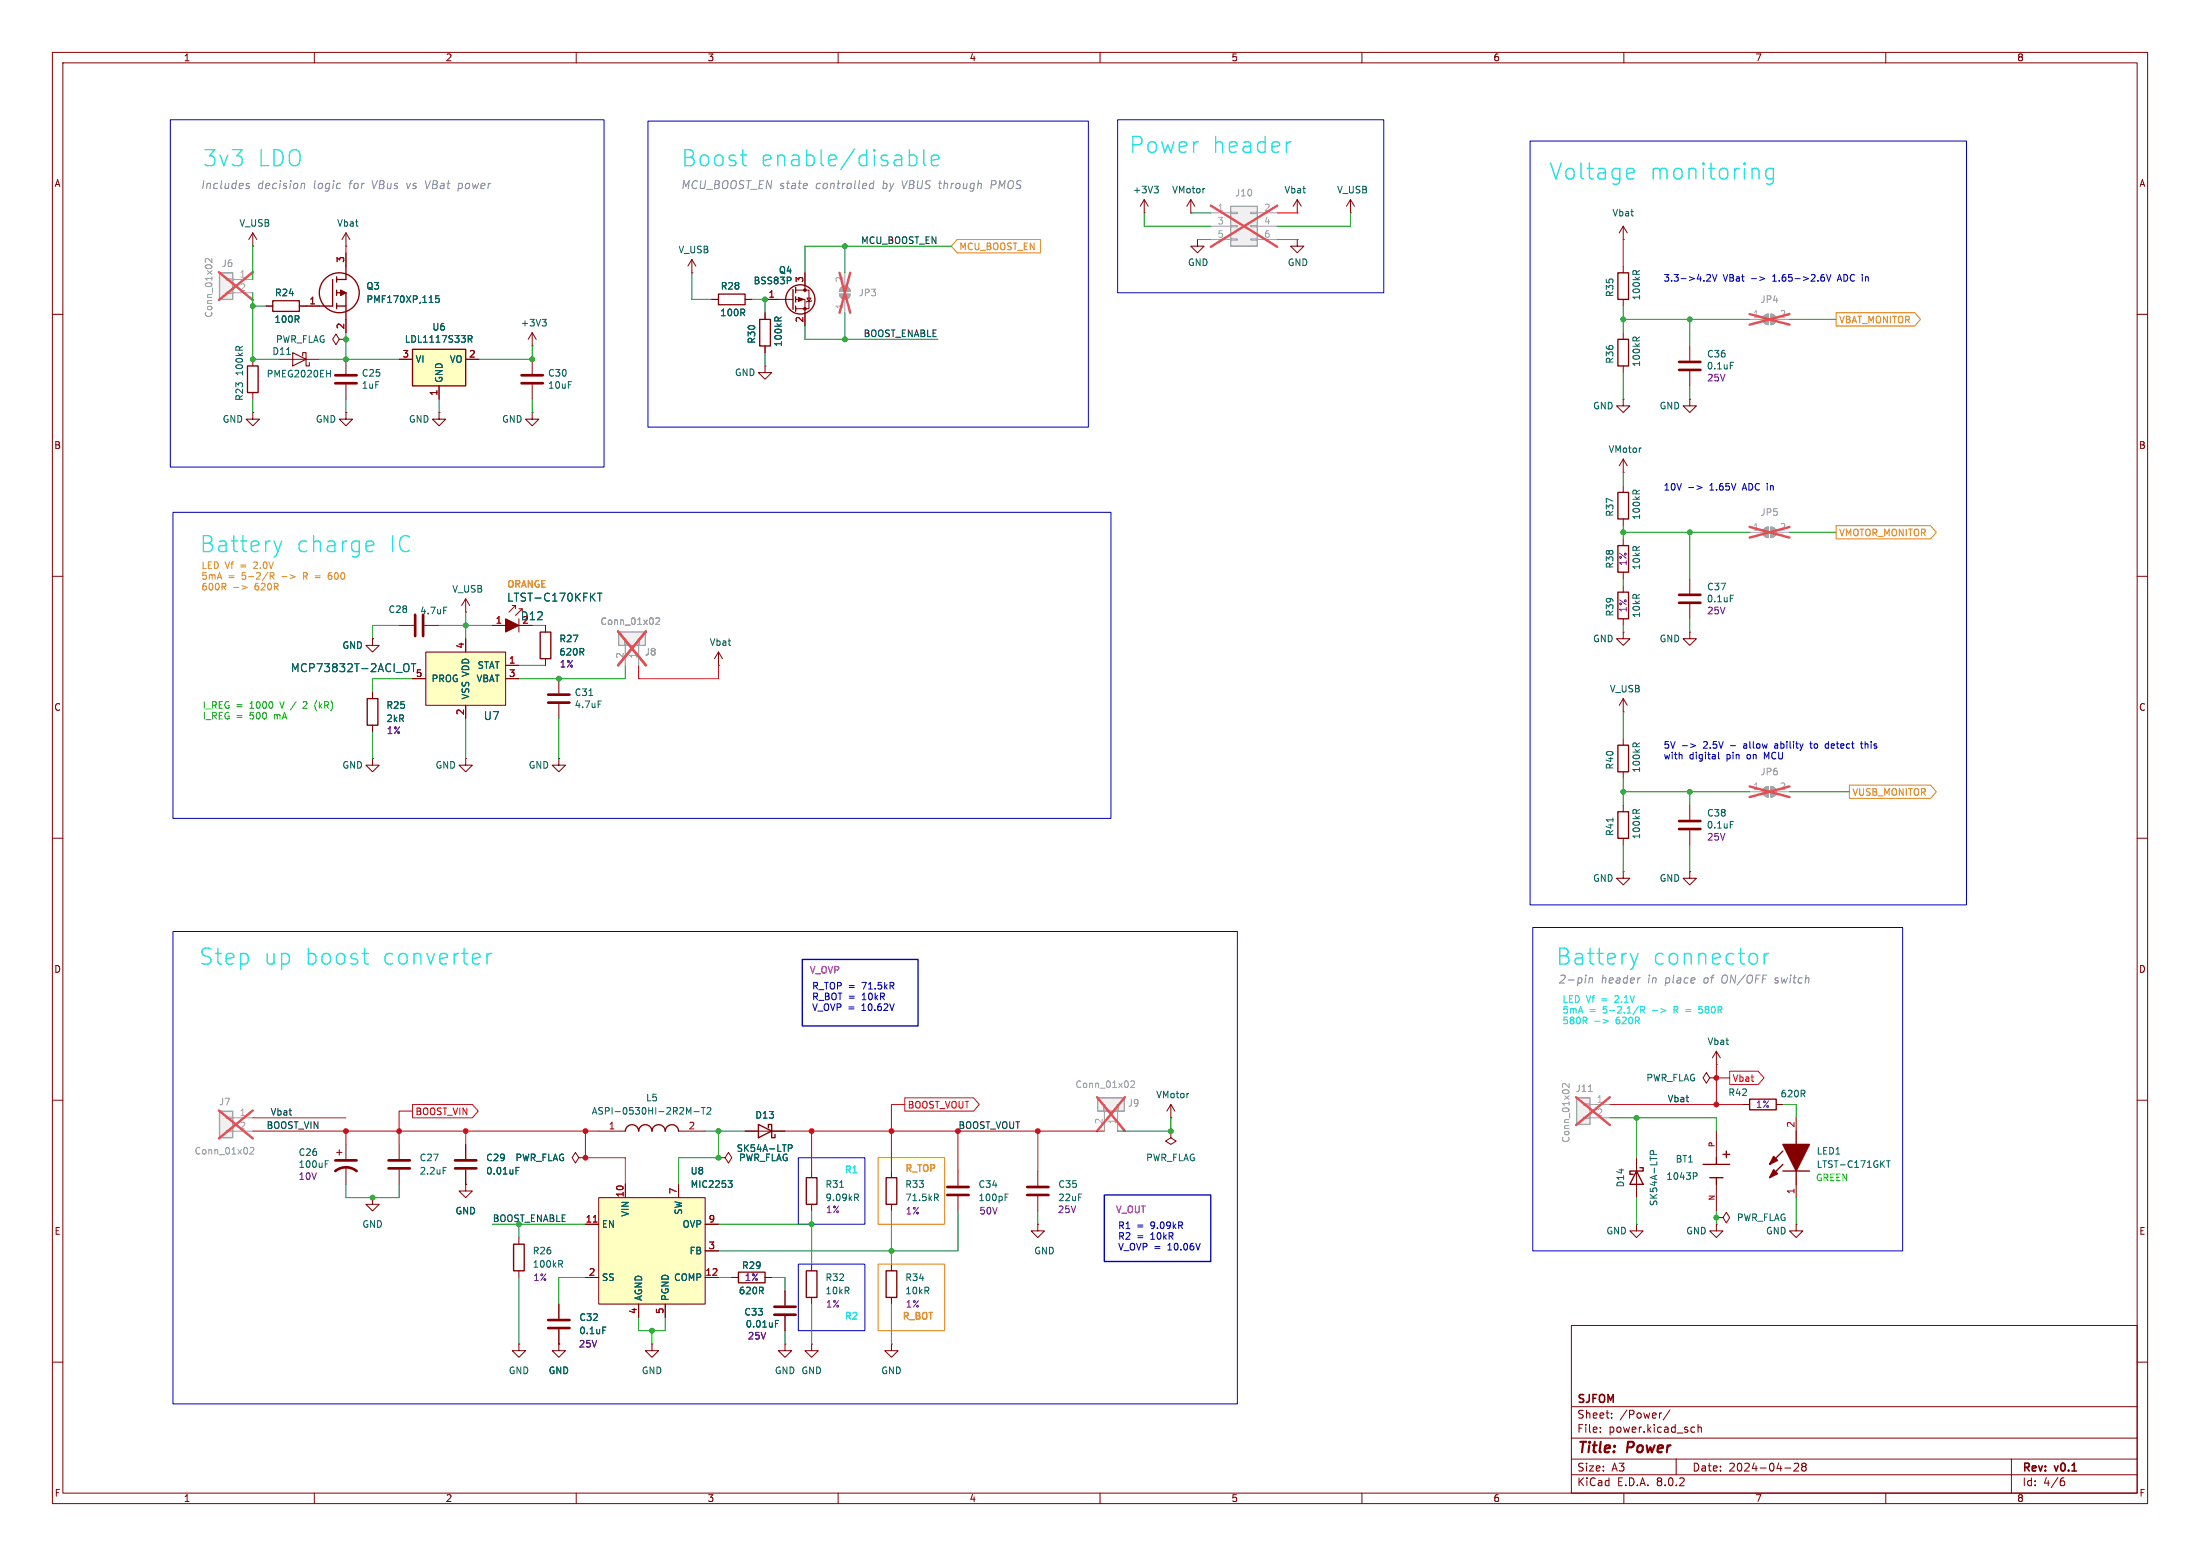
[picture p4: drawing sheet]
<svg xmlns="http://www.w3.org/2000/svg" width="420mm" height="297mm" viewBox="0 0 420 297" stroke-linecap="round" stroke-linejoin="round" font-family="sans-serif">
<g fill="none" stroke="#840000" stroke-width=".19">
<path d="M10 10h400v277h-400zM12 12h396v273h-396zM60 10v2M110 10v2M160 10v2M210 10v2M260 10v2M310 10v2M360 10v2M10 60h2M408 60h2M10 110h2"/>
<path d="M309.9 111.8v1.2M309.9 118.1v1.3M408 110h2M71.1 132.1v1.3M71.1 138.4v1.3M10 160h2M408 160h2M10 210h2M114.3 215.9h5.1M129.5 215.9h5.1M408 210h2M10 260h2"/>
<path d="M300 253h108v32h-108zM408 260h2M300 278.5h108M300 274.5h108M300 268.5h108M305.5 273.2v.2M305.5 272.5v.1M307.7 270.5v.2M307.7 269.8v.1M317.2 269.7l-.3 .1M318.8 269.1l-1.3 1.9M320 278.5v3"/>
<path d="M323.1 272.4l.4 .1M323.5 273.3l-.4 .1M324.2 272.5l.2-.1 .3 .1 .1 .9M324.2 271.9v1.5M342.5 279.4l.6-.1 .2 .1 .1 .3-1 1.1h1M344.2 279.9l-.3-.3 .3-.3h.3l.3 .3-.3 .3M344.2 279.9l-.3 .3v.3l.3 .3h.3l.3-.3-.1-.4-.2-.2M344.2 279.9h.3M384 278.5v6.5M60 285v2M110 285v2M160 285v2"/>
<path d="M210 285v2M260 285v2M300 281.5h108M310 285v2M340.7 280.2h1.2M360 285v2M393.6 282.7h.3l.3 .2-.1 .5-.5 .2M394 282.1l-.4 .1"/>
</g>
<path d="M308.9 113h2v5.1h-2zM70.1 133.4h2v5h-2zM119.4 215.9a1.27 1.27 0 0 1 1.2-1.2 1.27 1.27 0 0 1 1.3 1.2 1.27 1.27 0 0 1 1.3-1.2 1.27 1.27 0 0 1 1.3 1.2 1.27 1.27 0 0 1 1.2-1.2 1.27 1.27 0 0 1 1.3 1.2 1.27 1.27 0 0 1 1.3-1.2 1.27 1.27 0 0 1 1.2 1.2" fill="none" stroke="#840000" stroke-width=".25"/>
<path d="M131.5 212.3l.4-.9v1.3M132.5 212.2h1M133.9 211.4h.7M134.3 211.4v1.3M135 211.5l.5-.1 .2 .4-.8 .9h.8" fill="none" stroke="#006464" stroke-width=".19"/>
<path d="M41.9 212.1h2.5v5.1h-2.5z" fill="#f0f0f0"/>
<path d="M334 101.6h2.5M336.8 100.9l.8-.3v2a1.02 1.02 0 0 1-1-.6 1.02 1.02 0 0 1 .2-1.1zM338.1 100.6a1.02 1.02 0 0 1 1 1 1.02 1.02 0 0 1-1 1zM339.1 101.6h2.5M43.2 215.8h1.2v.2h-1.2zM43.2 213.2h1.2v.3h-1.2zM44.4 213.4h3.9M44.4 215.9h3.9" fill="none" stroke="#a1a1a1" stroke-width=".19"/>
<path d="M41.9 212.1h2.5v5.1h-2.5z" fill="none" stroke="#a1a1a1" stroke-width=".25"/>
<path d="M47.7 219.1l.5-.1 .3 .4-.8 .9h.8" fill="none" stroke="#989898" stroke-width=".19"/>
<path d="M334 100.6l7.6 2M341.6 100.6l-7.6 2M41.8 212l6.5 5.3M48.3 212l-6.5 5.3" fill="none" stroke="#e65255" stroke-width=".46"/>
<path d="M144.8 214.6l2.5 1.3-2.5 1.3zM146.7 215.3v-.7h.6v2.6h.7v-.7M153.9 224.8h2.1v5.1h-2.1zM169.2 224.8h2v5.1h-2zM141 242.8h5v2.1h-5zM153.9 242.6h2.1v5h-2.1zM169.2 242.6h2v5h-2z" fill="none" stroke="#840000" stroke-width=".25"/>
<g fill="none" stroke="#840000" stroke-width=".19">
<path d="M142.2 215.9h7.7M137.2 221h1.2l.7-1 .6 1-.6 1-.7-1M137.2 221h.1M154.9 223.5v1.3M154.9 229.9v1.2M170.2 223.5v1.3M170.2 229.9v1.2M124.5 256.5v1.3h1.2l-1.2 1.3-1.3-1.3h1.3M124.5 256.5h.1M139.7 243.8h1.3M146 243.8h1.3M149.9 256.5v1.3h1.2l-1.2 1.3-1.3-1.3h1.3"/>
<path d="M149.9 256.5h.1M149.9 246.4v2.8M149.9 251.2v2.8M154.9 241.3v1.3M154.9 247.6v1.3M170.2 241.3v1.3M170.2 247.6v1.3"/>
</g>
<path d="M150.5 219.2l.6-.1 .1-.2v-.3l-.7-.1v1.3M160.3 226.6h.7M163.5 228.6l.4 .6M163.6 227.9l.3 .3-.1 .3-.2 .1M178.7 228.6l.4 .6M178.9 227.9l.2 .3v.3l-.2 .1M148 252.6h.5M148 252h.6" fill="none" stroke="#006464" stroke-width=".19"/>
<g fill="#a1a1a1" stroke="#a1a1a1" stroke-width=".19">
<path d="M336.8 100.9l.8-.3v2a1.02 1.02 0 0 1-1-.6 1.02 1.02 0 0 1 .2-1.1z"/>
<path d="M338.1 100.6a1.02 1.02 0 0 1 1 1 1.02 1.02 0 0 1-1 1z"/>
</g>
<path d="M147.8 251h4.1M147.8 249.4h4.1" fill="none" stroke="#840000" stroke-width=".51"/>
<path d="M114.3 228.6h20.3v20.3h-20.3z" fill="#ffffc2"/>
<g fill="none" stroke="#840000" stroke-width=".19">
<path d="M64.3 220h1M64.8 219.5v1M66 218.4v2.8M76.2 218.4v2.8M88.9 218.4v2.8M66 222.8v3.3M71.1 228.6v1.3h1.3l-1.3 1.2-1.3-1.2h1.3M71.1 228.6h.1M76.2 223.3v2.8M88.9 226.1v1.2h1.3l-1.3 1.3-1.3-1.3h1.3M88.9 226.1h.1M88.9 223.3v2.8"/>
<path d="M99.1 236.2v1.3M110.5 221l-.6-1-.7 1 .7 1 .6-1h1.3M111.8 221h.1M111.8 233.7h2.5M114.3 228.6h20.3v20.3h-20.3zM119.4 226.1v2.5M129.5 226.1v2.5M134.6 233.7h2.6M134.6 238.8h2.6M99.1 256.5v1.3h1.2l-1.2 1.3-1.3-1.3h1.3M99.1 256.5h.1M99.1 242.6v1.2"/>
<path d="M106.7 248.9v2.8M106.7 253.7v2.8M111.8 243.8h2.5M121.9 248.9v2.6M127 248.9v2.6M134.6 243.8h2.6M170.2 256.5v1.3h1.2l-1.2 1.3-1.3-1.3h1.3M170.2 256.5h.1"/>
</g>
<path d="M113.3 233.3h.7" fill="none" stroke="#a90000" stroke-width=".19"/>
<path d="M62.1 222.2h.4M62.1 221.6h.6M84.6 222.8h.6M98.5 223.4h.4M98.5 222.8h.6M139 225.4h.8l-.5 .5 .4 .1 .1 .4-.3 .2h-.3M107 241.3l.4 .6M107.2 240.6l.2 .3-.1 .3-.1 .1M115.1 253.3h.6" fill="none" stroke="#006464" stroke-width=".19"/>
<path d="M64 223.5a3.3 3.3 0 0 1 4.1 0M64 221.5h4.1M74.2 221.5h4M74.2 223h4M86.9 221.5h4M86.9 223h4M104.6 253.5h4.1M104.6 252h4.1" fill="none" stroke="#840000" stroke-width=".51"/>
<path d="M98 237.5h2.1v5.1h-2.1z" fill="none" stroke="#840000" stroke-width=".25"/>
<path d="M301 209.6h2.5v5h-2.5z" fill="#f0f0f0"/>
<path d="M160.3 56.1h2a1.02 1.02 0 0 1-1 1 1.02 1.02 0 0 1-1-1zM160.6 54.9a1.02 1.02 0 0 1 1.1-.2 1.02 1.02 0 0 1 .6 .9h-2zM161.3 52.1v2.5M161.3 57.2v2.5M302.3 213.2h1.2v.3h-1.2zM302.3 210.7h1.2v.2h-1.2zM303.5 210.8h3.8M303.5 213.4h3.8" fill="none" stroke="#a1a1a1" stroke-width=".19"/>
<path d="M301 209.6h2.5v5h-2.5z" fill="none" stroke="#a1a1a1" stroke-width=".25"/>
<path d="M299.5 206.8v.8l-.9-.8-.3 .3 .1 .4M303.2 208.4h.8" fill="none" stroke="#989898" stroke-width=".19"/>
<path d="M160.3 52.1l2 7.6M162.3 52.1l-2 7.6M300.9 209.4l6.4 5.4M307.3 209.4l-6.4 5.4" fill="none" stroke="#e65255" stroke-width=".46"/>
<g fill="none" stroke="#840000" stroke-width=".19">
<path d="M48.3 47h.1M48.3 44.5l-.8 1.2M48.3 44.5v2.5M48.3 44.5l.7 1.2M50.8 58.4h1.3M57.1 58.4h1.3M66 47h.1M66 44.5l-.7 1.2M66 44.5v2.5M66 44.5l.8 1.2M132.1 52.1h.1M132.1 49.5l-.8 1.3"/>
<path d="M132.1 49.5v2.6M132.1 49.5l.7 1.3M135.9 57.2h1.3M142.2 57.2h1.3M146 59.7v1.3M146 57.2h5.4M151.9 57.2h1.8v5M151.9 55.4h2.5v3.5h-2.5M153.7 52.1v3.3M154.1 56.9h.7l-.4 .6zM154.9 57.4l-1 .3M146 69.9v1.2h1.3l-1.3 1.3-1.2-1.3h1.2"/>
<path d="M146 69.9h.1M146 66v1.3M309.9 76.2v1.3h1.2l-1.2 1.2-1.3-1.2h1.3M309.9 76.2h.1M322.6 76.2v1.3h1.2l-1.2 1.2-1.3-1.2h1.3M322.6 76.2h.1M309.9 90.2h.1M309.9 87.6v2.6M309.9 92.7v1.3M309.9 99.1v1.2M309.9 87.6l-.8 1.3M309.9 87.6l.7 1.3"/>
<path d="M137.2 127h.1M137.2 124.5l-.8 1.2M137.2 124.5v2.5M137.2 124.5l.7 1.2M322.6 120.7v1.2h1.2l-1.2 1.3-1.3-1.3h1.3M322.6 120.7h.1M322.6 166.4v1.2h1.2l-1.2 1.3-1.3-1.3h1.3M322.6 166.4h.1M326.4 205.7l-.6-1-.7 1 .7 1.1 .6-1.1h1.3M327.7 203.2h.1M327.7 205.7h.1M327.7 200.7v2.5"/>
<path d="M327.7 215.9v5.1M327.7 200.7l-.8 1.2M327.7 200.7l.7 1.2M332.7 210.8h1.3M339.1 210.8h1.3M342.9 213.4v2.5M312.4 221v7.6M327.7 233.7v1.2h1.2l-1.2 1.3-1.3-1.3h1.3M327.7 233.7h.1M327.7 232.4h1.2l.7-1 .6 1-.6 1-.7-1M327.7 232.4h.1M327.7 226.1v5"/>
<path d="M342.9 233.7v1.2h1.3l-1.3 1.3-1.3-1.3h1.3M342.9 233.7h.1M342.9 226.1v2.5M106.7 256.5v1.3h1.2l-1.2 1.3-1.3-1.3h1.3M106.7 256.5h.1"/>
</g>
<g fill="none" stroke="#840000" stroke-width=".25">
<path d="M52.1 57.4h5v2h-5zM137.2 56.1h5v2.1h-5zM151.4 55.2v3.9M151.9 54.9v1M151.9 56.6v1.1M151.9 58.4v1M145 61h2.1v5h-2.1zM308.9 94h2v5.1h-2zM329.6 219.7v1.3M334 209.8h5.1v2h-5.1zM340.4 219.7l-2.6 2.5M342.9 215.9v2.5"/>
<path d="M312.4 223.5l1.3 2.6h-2.6zM313.1 222.9h.6v.6h-2.6v.7h.7M325.1 222.2h5.1M326.4 224.8h2.5M327.7 221v1.2M327.7 224.8v1.3M328.9 220.3h1.3M340.4 223.5h5M340.4 222.2l-2.6 2.6M342.9 223.5v2.6"/>
<circle cx="152.8" cy="57.1" r="2.79"/>
</g>
<path d="M151 53v.4M147.9 60.8l.2-.3 .3 .1 .2 .2M149.2 60.5l-.6 .4M311.7 93.8l.3-.3 .3 .1 .1 .2M313 93.5l-.6 .5M313.2 85.5h.1M315.7 220.3l-.1-.6-.1-.1-.3 .1-.2 .6h1.3M323.3 223.8h.4l.3 .3-.1 .4h-.6M360.1 221.6h.8M360.5 221.6v1.2" fill="none" stroke="#006464" stroke-width=".19"/>
<g fill="#840000" stroke="#840000" stroke-width=".25">
<path d="M340.4 218.4h5l-2.5 5.1z"/>
<path d="M338.6 223.3l.7 .7-1.5 .8z"/>
<path d="M338.6 220.7l.7 .8-1.5 .7z"/>
</g>
<g fill="#840000" stroke="#840000" stroke-width=".19">
<path d="M152.4 56.8l1 .4-1 .3z"/>
<circle cx="153.7" cy="58.9" r=".25"/>
<circle cx="153.7" cy="55.4" r=".25"/>
</g>
<g fill="#a1a1a1" stroke="#a1a1a1" stroke-width=".19">
<path d="M160.3 56.1h2a1.02 1.02 0 0 1-1 1 1.02 1.02 0 0 1-1-1z"/>
<path d="M160.6 54.9a1.02 1.02 0 0 1 1.1-.2 1.02 1.02 0 0 1 .6 .9h-2z"/>
</g>
<path d="M41.9 52.1h2.5v5.1h-2.5z" fill="#f0f0f0"/>
<path d="M43.2 55.8h1.2v.2h-1.2zM43.2 53.2h1.2v.3h-1.2zM44.4 53.3h3.9M44.4 55.9h3.9" fill="none" stroke="#a1a1a1" stroke-width=".19"/>
<path d="M41.9 52.1h2.5v5.1h-2.5z" fill="none" stroke="#a1a1a1" stroke-width=".25"/>
<path d="M40.5 49.3v.8l-.9-.8-.4 .3 .1 .5" fill="none" stroke="#989898" stroke-width=".19"/>
<path d="M41.8 51.9l6.5 5.4M48.3 51.9l-6.5 5.4" fill="none" stroke="#e65255" stroke-width=".46"/>
<g fill="none" stroke="#840000" stroke-width=".25">
<path d="M63.5 53.3v5.1h-2.5M64.3 58.4h1.7M64.3 52.8v1M64.3 55.4v1M64.3 57.9v1M64.3 55.9h1.7v5.1M66 50.8v2.5h-1.7M308.9 104.1h2v5.1h-2z"/>
<circle cx="64.8" cy="55.9" r="3.8"/>
</g>
<path d="M65 55.4l1 .5-1 .5z" fill="#840000" stroke="#840000" stroke-width=".25"/>
<g fill="none" stroke="#840000" stroke-width=".19">
<path d="M58.4 58.4h2.6M66 48.3v2.5M66 61v2.5M101.6 78.7v1.3h1.3l-1.3 1.3-1.3-1.3h1.3M101.6 78.7h.1M101.6 66h.1M101.6 63.5v2.5M101.6 68.6v2.8M101.6 73.4v2.8M101.6 63.5l-.8 1.3M101.6 63.5l.8 1.3M76.2 119.4h2.8"/>
<path d="M81 119.4h2.8M309.9 102.9v1.2M309.9 109.2v1.3M309.9 120.7v1.2h1.2l-1.2 1.3-1.3-1.3h1.3M309.9 120.7h.1M309.9 166.4v1.2h1.2l-1.2 1.3-1.3-1.3h1.3M309.9 166.4h.1M154.9 256.5v1.3h1.3l-1.3 1.3-1.2-1.3h1.2M154.9 256.5h.1"/>
</g>
<path d="M83.8 56.5h-.6l-.1 .6 .2-.2 .4 .1 .2 .2-.1 .4-.2 .1-.5-.1M103.5 61h.8l-.4 .4M104 61.4l.3 .3v.3l-.3 .2M84.7 115.9h.6" fill="none" stroke="#006464" stroke-width=".19"/>
<path d="M99.6 73.2h4M99.6 71.6h4M79.2 117.3v4.1M80.8 117.3v4.1" fill="none" stroke="#840000" stroke-width=".51"/>
<path d="M78.7 66.7h10.2v7h-10.2z" fill="#ffffc2"/>
<path d="M47.2 69.9h2.1v5h-2.1zM78.7 66.7h10.2v7h-10.2z" fill="none" stroke="#840000" stroke-width=".25"/>
<g fill="none" stroke="#840000" stroke-width=".19">
<path d="M48.3 78.7v1.3h1.2l-1.2 1.3-1.3-1.3h1.3M48.3 78.7h.1M48.3 68.6v1.3M48.3 74.9v1.3M53.3 68.6h7.7M64.8 64.8l-.7-1-.6 1 .6 1 .7-1h1.2M66 78.7v1.3h1.3l-1.3 1.3-1.2-1.3h1.2M66 78.7h.1M66 64.8h.1M66 68.6v2.8M66 73.4v2.8M76.2 68.6h2.5"/>
<path d="M83.8 78.7v1.3h1.3l-1.3 1.3-1.3-1.3h1.3M83.8 78.7h.1M83.8 73.7v2.5M88.9 68.6h2.5M94 119.4h2.5M97.8 115.6h.6v.6M98.4 115.6l-1.2 1.2M99.1 116.2h.6v.6M99.1 118.1v2.6M99.1 119.4h2.5M99.7 116.2l-1.3 1.3M106.7 144.8v1.3h1.2l-1.2 1.2-1.3-1.2h1.3"/>
<path d="M106.7 144.8h.1"/>
</g>
<path d="M45 66.4l.3-.3 .3 .1 .1 .2M46.3 66.1l-.6 .4M54.7 67.6h.8M62.4 71.3h.7M63.1 70.7v1.3M89.4 64.7h.6l.1-.2-.1-.3-.6-.1v1.2M89.7 64.7l.4 .6M114 113.2h.9M114.5 113.2v1.5" fill="none" stroke="#006464" stroke-width=".19"/>
<path d="M55.9 67.3l2.5 1.3-2.5 1.3zM57.8 67.9v-.6h.6v2.6h.7v-.7" fill="none" stroke="#840000" stroke-width=".2"/>
<path d="M64 73.2h4.1M64 71.6h4.1" fill="none" stroke="#840000" stroke-width=".51"/>
<path d="M96.5 118.1l2.6 1.3-2.6 1.3z" fill="#840000" stroke="#840000" stroke-width=".19"/>
<path d="M118.1 120.7h5.1v2.5h-5.1z" fill="#f0f0f0"/>
<path d="M119.3 121.9h.2v1.3h-.2zM119.4 123.2v3.8M121.8 121.9h.2v1.3h-.2zM121.9 123.2v3.8" fill="none" stroke="#a1a1a1" stroke-width=".19"/>
<path d="M118.1 120.7h5.1v2.5h-5.1z" fill="none" stroke="#a1a1a1" stroke-width=".25"/>
<path d="M125.2 118l.5-.1 .2 .4-.8 .9h.8" fill="none" stroke="#989898" stroke-width=".19"/>
<path d="M118 120.5l5.3 6.5M123.3 120.5l-5.3 6.5" fill="none" stroke="#e65255" stroke-width=".46"/>
<path d="M88.9 116.8h.1M88.9 114.3l-.8 1.3M88.9 114.3v2.5M88.9 114.3l.8 1.3M104.1 119.4v1.3M104.1 125.7v1.3M106.7 129.5v2.8M106.7 134.4v2.8" fill="none" stroke="#840000" stroke-width=".19"/>
<path d="M103.1 120.7h2.1v5h-2.1z" fill="none" stroke="#840000" stroke-width=".25"/>
<path d="M104.6 134.1h4.1M104.6 132.6h4.1" fill="none" stroke="#840000" stroke-width=".51"/>
<path d="M112.4 132.8h.8M114.2 133.8h.6" fill="none" stroke="#006464" stroke-width=".19"/>
<path d="M81.3 124.5h15.2v10.1h-15.2z" fill="#ffffc2"/>
<g fill="none" stroke="#840000" stroke-width=".19">
<path d="M218.4 38.1l-.7 1.3M218.4 38.1v2.5M218.4 38.1l.8 1.3M227.3 38.1l.8 1.3M227.3 38.1v2.5M227.3 38.1l-.7 1.3M218.4 40.6h.1M227.3 40.6h.1M322.6 66v2.8M322.6 70.9v2.8M71.1 121.9v1.3h1.3l-1.3 1.3-1.3-1.3h1.3M71.1 121.9h.1"/>
<path d="M78.7 129.5h2.6M81.3 124.5h15.2v10.1h-15.2zM88.9 121.9v2.6M88.9 134.6v2.6M96.5 127h2.6M96.5 129.5h2.6M71.1 144.8v1.3h1.3l-1.3 1.2-1.3-1.2h1.3M71.1 144.8h.1M88.9 144.8v1.3h1.3l-1.3 1.2-1.3-1.2h1.3M88.9 144.8h.1"/>
</g>
<path d="M220.3 35.6h.8l-.4 .4M220.9 36l.2 .3v.3l-.2 .2M229.9 36h.1M330.3 69.2h.6M77.4 126.7a.51 .51 0 0 1 .7 .5v.5a.51 .51 0 0 1-.7 .5M78.5 126.7h.9M78.9 126.7v1.5" fill="none" stroke="#006464" stroke-width=".19"/>
<path d="M320.5 69.1h4.1M320.5 70.6h4.1" fill="none" stroke="#840000" stroke-width=".51"/>
<path d="M338.1 59.9a1.02 1.02 0 0 1 1 1.1 1.02 1.02 0 0 1-1 1zM334 61h2.5M336.8 60.2l.8-.3v2.1a1.02 1.02 0 0 1-1-.7 1.02 1.02 0 0 1 .2-1.1zM339.1 61h2.5" fill="none" stroke="#a1a1a1" stroke-width=".19"/>
<g fill="#a1a1a1" stroke="#a1a1a1" stroke-width=".19">
<path d="M336.8 60.2l.8-.3v2.1a1.02 1.02 0 0 1-1-.7 1.02 1.02 0 0 1 .2-1.1z"/>
<path d="M338.1 59.9a1.02 1.02 0 0 1 1 1.1 1.02 1.02 0 0 1-1 1z"/>
</g>
<path d="M334 59.9l7.6 2.1M341.6 59.9l-7.6 2.1" fill="none" stroke="#e65255" stroke-width=".46"/>
<path d="M234.9 39.4h5.1v7.6h-5.1z" fill="#f0f0f0"/>
<path d="M231.1 40.6h3.8M231.1 43.2h3.8M231.1 45.7h3.8M234.9 45.6h1.3v.2h-1.3zM234.9 43.1h1.3v.2h-1.3zM234.9 40.5h1.3v.3h-1.3zM238.8 45.6h1.2v.2h-1.2zM238.8 43.1h1.2v.2h-1.2zM238.8 40.5h1.2v.3h-1.2zM240 40.6h3.8M240 43.2h3.8M240 45.7h3.8" fill="none" stroke="#a1a1a1" stroke-width=".19"/>
<path d="M234.9 39.4h5.1v7.6h-5.1z" fill="none" stroke="#a1a1a1" stroke-width=".25"/>
<path d="M231.1 39.2l12.7 7.9M243.8 39.2l-12.7 7.9" fill="none" stroke="#e65255" stroke-width=".46"/>
<g fill="none" stroke="#840000" stroke-width=".19">
<path d="M247.6 38.1l.8 1.3M247.6 38.1v2.5M247.6 38.1l-.7 1.3M257.8 38.1l-.8 1.3M257.8 38.1v2.5M257.8 38.1l.8 1.3M228.6 45.7v1.3h1.3l-1.3 1.3-1.3-1.3h1.3M228.6 45.7h.1M247.6 40.6h.1M247.6 45.7v1.3h1.3l-1.3 1.3-1.2-1.3h1.2M247.6 45.7h.1M257.8 40.6h.1"/>
<path d="M309.9 45.7h.1M309.9 43.2v2.5M309.9 50.8v1.3M309.9 57.2v1.2M309.9 43.2l-.8 1.3M309.9 43.2l.7 1.3M309.9 63.5v1.3M309.9 69.9v1.2M223.5 215.9v1.3l1 .6-1 .6-1-.6 1-.6M223.5 215.9h.1M223.5 213.4h.1M223.5 210.8l-.7 1.3"/>
<path d="M223.5 210.8v2.6M223.5 210.8l.8 1.3"/>
</g>
<path d="M308.9 52.1h2v5.1h-2zM308.9 64.8h2v5.1h-2z" fill="none" stroke="#840000" stroke-width=".25"/>
<path d="M311.7 51.9l.3-.3 .3 .1 .1 .2M313 51.6l-.6 .5M311.7 64.6l.3-.3 .3 .1 .1 .2M313 64.3l-.6 .5M226.8 208.7h.2" fill="none" stroke="#006464" stroke-width=".19"/>
<path d="M209.5 209.6h5.1v2.5h-5.1z" fill="#f0f0f0"/>
<path d="M119.4 123.2v3.8M121.9 123.2v3.8M334 151.1h2.5M336.8 150.4l.8-.3v2a1.02 1.02 0 0 1-1-.6 1.02 1.02 0 0 1 .2-1.1zM338.1 150.1a1.02 1.02 0 0 1 1 1 1.02 1.02 0 0 1-1 1zM339.1 151.1h2.5M210.7 210.8h.2v1.3h-.2zM210.8 212.1v3.8M213.2 210.8h.3v1.3h-.3zM213.4 212.1v3.8" fill="none" stroke="#a1a1a1" stroke-width=".19"/>
<path d="M209.5 209.6h5.1v2.5h-5.1z" fill="none" stroke="#a1a1a1" stroke-width=".25"/>
<path d="M125.2 118l.5-.1 .2 .4-.8 .9h.8M215.9 206.4l.5-.1 .2 .4-.8 .9h.8" fill="none" stroke="#989898" stroke-width=".19"/>
<path d="M118 120.5l5.3 6.5M123.3 120.5l-5.3 6.5M334 150.1l7.6 2M341.6 150.1l-7.6 2M209.4 209.4l5.4 6.5M214.8 209.4l-5.4 6.5" fill="none" stroke="#e65255" stroke-width=".46"/>
<path d="M320.5 113.5h4.1M320.5 115.1h4.1M320.5 156.7h4.1M320.5 158.2h4.1M180.8 228.1h4.1M180.8 226.6h4.1M196.1 228.1h4.1M196.1 226.6h4.1" fill="none" stroke="#840000" stroke-width=".51"/>
<g fill="none" stroke="#840000" stroke-width=".19">
<path d="M50.8 58.4h1.3M57.1 58.4h3.9M66 48.3v2.5M135.9 57.2h1.3M142.2 57.2h1.3M146 59.7v1.3M146 57.2h2.6M153.7 52.1v2.5M153.7 59.7v2.5M66 61v2.5M76.2 68.6h2.5M83.8 73.7v2.5"/>
<path d="M88.9 68.6h2.5M146 66v1.3M94 119.4h2.5M99.1 119.4h2.5M104.1 119.4v1.3M322.6 110.5v2.8M322.6 115.3v2.8M71.1 121.9h.1M71.1 132.1v1.3M71.1 138.4v1.3M78.7 129.5h2.6M88.9 121.9v2.6"/>
<path d="M88.9 134.6v2.6M96.5 127h2.6M96.5 129.5h2.6M104.1 125.7v1.3M309.9 135.9h.1M309.9 133.4v2.5M309.9 133.4l-.8 1.2M309.9 133.4l.7 1.2M309.9 141v1.2M309.9 147.3v1.3M309.9 153.7v1.2M322.6 153.7v2.8"/>
<path d="M322.6 158.5v2.8M309.9 160v1.3M88.9 218.4v2.8M142.2 215.9h2.6M147.3 215.9h2.6M88.9 226.1h.1M88.9 223.3v2.8M111.8 221h.1M111.8 233.7h2.5M119.4 226.1v2.5M129.5 226.1v2.5M134.6 233.7h2.6"/>
<path d="M134.6 238.8h2.6M137.2 221h.1M182.9 223.5v2.8M182.9 228.3v2.8M198.1 233.7v1.2h1.3l-1.3 1.3-1.3-1.3h1.3M198.1 233.7h.1M198.1 223.5v2.8M198.1 228.3v2.8M312.4 233.7v1.2h1.3l-1.3 1.3-1.3-1.3h1.3M312.4 233.7h.1M106.7 256.5h.1M106.7 248.9v2.8"/>
<path d="M106.7 253.7v2.8M111.8 243.8h2.5M121.9 248.9v2.6M127 248.9v2.6M134.6 243.8h2.6M139.7 243.8h1.3M146 243.8h1.3M149.9 246.4v2.8M149.9 251.2v2.8"/>
</g>
<g fill="none" stroke="#006464" stroke-width=".19">
<path d="M83.8 56.5h-.6l-.1 .6 .2-.2 .4 .1 .2 .2-.1 .4-.2 .1-.5-.1M151 53v.4M89.4 64.7h.6l.1-.2-.1-.3-.6-.1v1.2M89.7 64.7l.4 .6M147.9 60.8l.2-.3 .3 .1 .2 .2M149.2 60.5l-.6 .4M114 113.2h.9M114.5 113.2v1.5M330.3 113.6h.6M77.4 126.7a.51 .51 0 0 1 .7 .5v.5a.51 .51 0 0 1-.7 .5M78.5 126.7h.9M78.9 126.7v1.5"/>
<path d="M307.9 156.1v.8M311.7 154.7l.3-.2 .3 .1 .1 .1M311.7 142l.3-.2 .3 .1 .1 .1M313 154.5l-.6 .4M313 141.8l-.6 .4M330.3 156.8h.6M150.5 219.2l.6-.1 .1-.2v-.3l-.7-.1v1.3M98.5 223.4h.4M98.5 222.8h.6M139 225.4h.8l-.5 .5 .4 .1 .1 .4-.3 .2h-.3M191.9 228.5h.4M191.9 227.9h.6"/>
<path d="M115.1 253.3h.6M148 252.6h.5M148 252h.6"/>
</g>
<path d="M308.9 154.9h2v5.1h-2zM308.9 142.2h2v5.1h-2z" fill="none" stroke="#840000" stroke-width=".25"/>
<g fill="#a1a1a1" stroke="#a1a1a1" stroke-width=".19">
<path d="M336.8 150.4l.8-.3v2a1.02 1.02 0 0 1-1-.6 1.02 1.02 0 0 1 .2-1.1z"/>
<path d="M338.1 150.1a1.02 1.02 0 0 1 1 1 1.02 1.02 0 0 1-1 1z"/>
</g>
<g fill="none" stroke="#f00" stroke-width=".19">
<path d="M66 47v1.3M243.8 40.6h3.8M309.9 45.7v5.1M121.9 127v2.5h15.3v-2.5M48.3 215.9h66M48.3 213.4h17.7M66 215.9v2.5M78.7 210.8h11.5l1.1 1.3-1.1 1.3h-11.5zM78.7 212.1h-2.5v6.3M88.9 215.9v2.5M111.8 215.9v5.1h7.6v5.1M149.9 215.9h60.9"/>
<path d="M154.9 215.9v7.6M172.7 209.5h13.1l1.2 1.3-1.2 1.3h-13.1zM172.7 210.8h-2.5v12.7M182.9 215.9v7.6M198.1 215.9v7.6M307.3 210.8h25.4M327.7 203.2v7.6M327.7 205.7h2.5M330.2 204.5h5.4l1.2 1.2-1.2 1.3h-5.4z"/>
</g>
<path d="M182.7 45.7h15.9v2.6h-15.9l-1.1-1.3zM350.5 59.7h15l1.1 1.3-1.1 1.2h-15zM350.5 100.3h18l1.2 1.3-1.2 1.3h-18zM353.1 149.9h15.4l1.2 1.2-1.2 1.3h-15.4z" fill="none" stroke="#dd8500" stroke-width=".19"/>
<path d="M47.6 35.1a.37 .37 0 0 0-.6 .2l.6 .4-.3 .3-.4-.1M57.6 35.1h.5v.9M81.2 34.5l.3 1.5M166.8 35.1l-.5-.1-.3 .3v.4l.1 .2h.6M166.8 34.5l-.1 1.5M303.4 186.6l-.1 1M304.1 186.8l-.1 .8" fill="none" stroke="#848484" stroke-width=".19"/>
<path d="M44.6 112.1h1M46.2 111.8l1 .3-1 .4M51.2 109.2l-1.1 1.7M51.6 109.3v1.3M51.9 110l.4 .6M52.2 109.4l.1 .3-.1 .2-.6 .1M53.8 110.1h1M55.4 109.7l1 .4-1 .3M63 109.3l-.1 .1a.85 .85 0 0 0 0 1.2h.2M63.1 109.8h-.3l-.2 .2" fill="none" stroke="#c2c200" stroke-width=".19"/>
<path d="M58.1 133.9l-.2 .1M58.5 134.5l-.7 .7h.8M60.5 133.7a1.46 1.46 0 0 0 0 2" fill="none" stroke="#00c200" stroke-width=".19"/>
<path d="M176.3 28.6v2.6l.2 .3 .3 .1M177.8 30.6l1.5-.3-.2-.6-.3-.1h-.6l-.3 .1-.1 .3v1.2l.1 .3 .3 .1 .9-.1M338.3 32.1l.2 .2M338.5 32.1v2.5l-.2 .4M338.5 34l-.2 .2M337.4 182h.3" fill="none" stroke="#1de8ff" stroke-width=".25"/>
<g fill="none" stroke="#0000c2" stroke-width=".19">
<path d="M32.5 22.9h82.8v66.3h-82.8zM123.7 23.1h84.1v58.4h-84.1zM213.4 22.9h50.8v33h-50.8zM292.1 26.9h83.3v145.8h-83.3zM325.8 52.5l.5-.1 .3 .4-.8 .9h.8M326.9 52.4l.4 1.3 .5-1.3M334.4 53.2h.9M335.9 52.8l1 .4-1 .3M347.8 52.9h.4l.1 .2v.4l-.5 .2M348.2 52.4l-.4 .1M348.7 52.4l.4 1.3 .4-1.3M33 97.8h179.1v58.4h-179.1z"/>
<path d="M322.4 93.1h.9M323.9 92.7l1 .4-1 .3M321.2 142.3h.9M322.7 142l1 .3-1 .4M328.1 143.6v1.1l.1 .2M338.9 142h-.1M338.9 142.3l-.1 .2 .1 .3M345.5 142h.5M345.7 141.5v1.1l.3 .2M348.5 142.7l.2 .1h.3M349 142h-.3l-.2 .1M355.2 142h.4"/>
<path d="M355.3 141.5v1.1l.3 .2M33 177.8h203.2v90.2h-203.2zM292.6 177h70.6v61.8h-70.6z"/>
</g>
<path d="M304.5 194.9h.9M306 194.6l1 .3-1 .4M312.8 192l-1.1 1.7M313.2 192.8l.6-.1 .2-.2-.1-.3-.7-.1v1.3M313.5 192.8l.5 .6M315.5 192.9h.9M317 192.5l1 .4-1 .3M324.3 193.2l.5 .2M325 192.1h-.6l-.1 .6 .5-.1" fill="none" stroke="#00c2c2" stroke-width=".19"/>
<path d="M153.2 183.1h22.1v12.7h-22.1zM210.8 228.1h20.3v12.7h-20.3z" fill="none" stroke="#0000c2" stroke-width=".25"/>
<path d="M152.4 221h12.7v12.7h-12.7zM152.4 241.3h12.7v12.7h-12.7z" fill="none" stroke="#00f" stroke-width=".19"/>
<path d="M167.6 221h12.7v12.7h-12.7zM167.6 241.3h12.7v12.7h-12.7z" fill="none" stroke="#f90" stroke-width=".19"/>
<g fill="none" stroke="#009600" stroke-width=".19">
<path d="M48.3 55.9v12.7h5M48.3 47v6.3M48.3 58.4h2.5M132.1 52.1v5.1h3.8M143.5 57.2h2.5v2.5M161.3 47v5.1M161.3 59.7v5.1M181.6 47h-27.9v5.1M218.4 40.6v2.6h12.7M227.3 40.6h3.8M228.6 45.7h2.5M243.8 45.7h3.8"/>
<path d="M257.8 40.6v2.6h-14M309.9 58.4v5.1M48.3 76.2v2.5M61 68.6h15.2M66 63.5v5.1M66 76.2v2.5M83.8 76.2v2.5M101.6 66v2.6h-10.2M101.6 76.2v2.5M146 67.3v2.6M153.7 62.2v2.6h25.4M309.9 71.1v5.1"/>
<path d="M309.9 61h24.1M322.6 61v5M322.6 73.7v2.5M341.6 61h8.9M309.9 90.2v2.5M76.2 119.4h-5.1v2.5M83.8 119.4h10.2M88.9 116.8v5.1M101.6 119.4h2.5M309.9 100.3v2.6M309.9 110.5v1.3M309.9 119.4v1.3"/>
<path d="M309.9 101.6h24.1M322.6 101.6v8.9M322.6 118.1v2.6M341.6 101.6h8.9M71.1 139.7v5.1M78.7 129.5h-7.6v2.6M88.9 137.2v7.6M99.1 127h5M106.7 137.2v7.6M119.4 127v2.5h-20.3M309.9 135.9v5.1M309.9 148.6v5.1"/>
<path d="M309.9 151.1h24.1M322.6 151.1v2.6M341.6 151.1h11.5M309.9 161.3v5.1M322.6 161.3v5.1M134.6 215.9h7.6M137.2 215.9v5.1h-7.7v5.1M223.5 213.4v2.5h-10.1M307.3 213.4h20.4v2.5M312.4 213.4v7.6M340.4 210.8h2.5v2.6M66 226.1v2.5h10.2v-2.5"/>
<path d="M94 233.7h17.8M99.1 233.7v2.5M137.2 233.7h17.7M154.9 231.1v10.2M170.2 231.1v10.2M182.9 231.1v7.7h-45.7M198.1 231.1v2.6M312.4 228.6v5.1M327.7 231.1v2.6M342.9 228.6v5.1M99.1 243.8v12.7M111.8 243.8h-5.1v5.1"/>
<path d="M121.9 251.5v2.5h5.1v-2.5M124.5 254v2.5M137.2 243.8h2.5M147.3 243.8h2.6v2.6M149.9 254v2.5M154.9 248.9v7.6M170.2 248.9v7.6"/>
</g>
<path d="M113.3 233.3h.7" fill="none" stroke="#a90000" stroke-width=".19"/>
<g fill="#f00" stroke="#f00" stroke-width=".19">
<circle cx="111.8" cy="221" r=".46"/>
<circle cx="111.8" cy="215.9" r=".46"/>
<circle cx="76.2" cy="215.9" r=".46"/>
<circle cx="88.9" cy="215.9" r=".46"/>
<circle cx="66" cy="215.9" r=".46"/>
<circle cx="154.9" cy="215.9" r=".46"/>
<circle cx="198.1" cy="215.9" r=".46"/>
<circle cx="170.2" cy="215.9" r=".46"/>
<circle cx="327.7" cy="205.7" r=".46"/>
<circle cx="327.7" cy="210.8" r=".46"/>
</g>
<g fill="#009600" stroke="#009600" stroke-width=".19">
<circle cx="66" cy="68.6" r=".46"/>
<circle cx="88.9" cy="119.4" r=".46"/>
<circle cx="106.7" cy="129.5" r=".46"/>
<circle cx="146" cy="57.2" r=".46"/>
<circle cx="161.3" cy="64.8" r=".46"/>
<circle cx="161.3" cy="47" r=".46"/>
<circle cx="71.1" cy="228.6" r=".46"/>
<circle cx="124.5" cy="254" r=".46"/>
<circle cx="48.3" cy="58.4" r=".46"/>
<circle cx="48.3" cy="68.6" r=".46"/>
<circle cx="66" cy="64.8" r=".46"/>
<circle cx="101.6" cy="68.6" r=".46"/>
<circle cx="137.2" cy="215.9" r=".46"/>
<circle cx="137.2" cy="221" r=".46"/>
<circle cx="154.9" cy="233.7" r=".46"/>
<circle cx="170.2" cy="238.8" r=".46"/>
<circle cx="309.9" cy="151.1" r=".46"/>
<circle cx="322.6" cy="151.1" r=".46"/>
<circle cx="309.9" cy="101.6" r=".46"/>
<circle cx="322.6" cy="101.6" r=".46"/>
<circle cx="223.5" cy="215.9" r=".46"/>
<circle cx="309.9" cy="61" r=".46"/>
<circle cx="322.6" cy="61" r=".46"/>
<circle cx="312.4" cy="213.4" r=".46"/>
<circle cx="327.7" cy="232.4" r=".46"/>
</g>
<g font-size="4.2" fill="#1de8ff">
<text x="215.5" y="29.6">Power</text>
<text x="231.4" y="29.6">header</text>
<text x="38.6" y="32.1">3v3</text>
<text x="49.2" y="32.1">LDO</text>
<text x="130" y="32.1">Boost</text>
<text x="145.2" y="32.1">enable/disable</text>
<text x="295.7" y="34.7">Voltage</text>
<text x="315" y="34.7">monitoring</text>
<text x="38" y="105.8">Battery</text>
<text x="56.6" y="105.8">charge</text>
<text x="74.5" y="105.8">IC</text>
<text x="37.9" y="184.5">Step</text>
<text x="50.4" y="184.5">up boost</text>
<text x="73.3" y="184.5">converter</text>
<text x="297" y="184.5">Battery</text>
<text x="315.5" y="184.5">connector</text>
</g>
<g font-size="2.8" fill="#840000">
<text x="301" y="277.9">Title:</text>
<text x="310.6" y="277.9">Power</text>
</g>
<g font-size="2.1" fill="#848484">
<text x="38.3" y="36.3">Includes</text>
<text x="49.1" y="36.3">decision</text>
<text x="59.8" y="36.3">logic</text>
<text x="66.7" y="36.3">for</text>
<text x="71.3" y="36.3">VBus</text>
<text x="78" y="36.3">vs</text>
<text x="81.7" y="36.3">VBat</text>
<text x="88.1" y="36.3">power</text>
<text x="129.9" y="36.3">MCU_BOOST_EN state</text>
<text x="155.7" y="36.3">controlled</text>
<text x="168.6" y="36.3">by VBUS through</text>
<text x="189.6" y="36.3">PMOS</text>
<text x="297.4" y="187.9">2-pin</text>
<text x="305.6" y="187.9">header</text>
<text x="314.6" y="187.9">in</text>
<text x="318" y="187.9">place</text>
<text x="325.5" y="187.9">of</text>
<text x="329" y="187.9">ON/OFF</text>
<text x="339.3" y="187.9">switch</text>
</g>
<g font-size="2.1" fill="#006464">
<text x="96.7" y="115">LTST-C170KFKT</text>
<text x="99.3" y="118.6">D12</text>
<text x="55.4" y="128.5">MCP73832T-2ACI_OT</text>
<text x="92.3" y="137.6">U7</text>
</g>
<g font-size="2.1" fill="#840000">
<text x="301" y="268.2">SJFOM</text>
<text x="301" y="273.7">File:</text>
<text x="301" y="271">Sheet:</text>
<text x="307.1" y="273.7">power.kicad_sch</text>
<text x="309.2" y="271">/Power/</text>
<text x="301" y="281.1">Size:</text>
<text x="307.6" y="281.1">A3</text>
<text x="323" y="281.1">Date:</text>
<text x="330" y="281.1">2024-04-28</text>
<text x="386" y="281.3">Rev:</text>
<text x="392.4" y="281.3">v0.1</text>
<text x="301" y="283.9">KiCad</text>
<text x="308.7" y="283.9">E.D.A.</text>
<text x="316.3" y="283.9">8.0.2</text>
<text x="386" y="283.9">Id:</text>
<text x="390.1" y="283.9">4/6</text>
</g>
<g font-size="1.8" fill="#840000">
<text x="35" y="11.9">1</text>
<text x="85" y="11.9">2</text>
<text x="135" y="11.9">3</text>
<text x="185" y="11.9">4</text>
<text x="235" y="11.9">5</text>
<text x="285" y="11.9">6</text>
<text x="335" y="11.9">7</text>
<text x="385" y="11.9">8</text>
<text x="10.3" y="35.9">A</text>
<text x="408.3" y="35.9">A</text>
<text x="10.3" y="85.9">B</text>
<text x="408.2" y="85.9">B</text>
<text x="10.3" y="135.9">C</text>
<text x="408.2" y="135.9">C</text>
<text x="10.3" y="185.9">D</text>
<text x="408.2" y="185.9">D</text>
<text x="10.3" y="235.9">E</text>
<text x="408.3" y="235.9">E</text>
<text x="10.3" y="285.9">F</text>
<text x="35" y="286.9">1</text>
<text x="85" y="286.9">2</text>
<text x="135" y="286.9">3</text>
<text x="185" y="286.9">4</text>
<text x="235" y="286.9">5</text>
<text x="285" y="286.9">6</text>
<text x="335" y="286.9">7</text>
<text x="385" y="286.9">8</text>
<text x="408.3" y="285.9">F</text>
</g>
<g font-size="1.8" fill="#006464">
<text x="216.2" y="37.1">+3V3</text>
<text x="223.7" y="37.1">VMotor</text>
<text x="245.1" y="37.1">Vbat</text>
<text x="255.2" y="37.1">V_USB</text>
<text x="307.7" y="41.5">Vbat</text>
<text x="45.6" y="43.5">V_USB</text>
<text x="64.3" y="43.5">Vbat</text>
<text x="129.4" y="48.5">V_USB</text>
<text x="148.6" y="52.4">Q4</text>
<text x="226.7" y="51">GND</text>
<text x="245.7" y="51">GND</text>
<text x="52.4" y="56.7">R24</text>
<text x="69.9" y="58">PMF170XP,115</text>
<text x="69.9" y="55.5">Q3</text>
<text x="137.5" y="55.5">R28</text>
<text x="143.8" y="54.5">BSS83P</text>
<text x="308.2" y="56.8" transform="rotate(-90 308.2 56.8)">R35</text>
<text x="313.3" y="57.4" transform="rotate(-90 313.3 57.4)">100kR</text>
<text x="52.3" y="61.8">100R</text>
<text x="52.6" y="65.6">PWR_FLAG</text>
<text x="77.2" y="65.6">LDL1117S33R</text>
<text x="82.4" y="63.3">U6</text>
<text x="99.3" y="62.5">+3V3</text>
<text x="137.4" y="60.6">100R</text>
<text x="144.4" y="65.7" transform="rotate(-90 144.4 65.7)">R30</text>
<text x="46.6" y="71.9" transform="rotate(-90 46.6 71.9)">100kR</text>
<text x="51.9" y="67.9">D11</text>
<text x="79.2" y="69.4">VI</text>
<text x="85.8" y="69.4">VO</text>
<text x="140.2" y="72">GND</text>
<text x="149.5" y="66.3" transform="rotate(-90 149.5 66.3)">100kR</text>
<text x="308.2" y="69.5" transform="rotate(-90 308.2 69.5)">R36</text>
<text x="313.3" y="70.1" transform="rotate(-90 313.3 70.1)">100kR</text>
<text x="325.7" y="70.7">0.1uF</text>
<text x="325.8" y="68.4">C36</text>
<text x="46.6" y="76.6" transform="rotate(-90 46.6 76.6)">R23</text>
<text x="50.8" y="72.2">PMEG2020EH</text>
<text x="69" y="74.4">1uF</text>
<text x="69" y="72.1">C25</text>
<text x="84.7" y="73.2" transform="rotate(-90 84.7 73.2)">GND</text>
<text x="104.5" y="72.1">C30</text>
<text x="104.5" y="74.4">10uF</text>
<text x="42.4" y="80.9">GND</text>
<text x="60.2" y="80.9">GND</text>
<text x="78" y="80.9">GND</text>
<text x="95.8" y="80.9">GND</text>
<text x="304" y="78.3">GND</text>
<text x="316.7" y="78.3">GND</text>
<text x="307" y="86.6">VMotor</text>
<text x="308.2" y="98.7" transform="rotate(-90 308.2 98.7)">R37</text>
<text x="313.3" y="99.3" transform="rotate(-90 313.3 99.3)">100kR</text>
<text x="86.2" y="113.3">V_USB</text>
<text x="308.2" y="108.6" transform="rotate(-90 308.2 108.6)">R38</text>
<text x="313.3" y="108.9" transform="rotate(-90 313.3 108.9)">10kR</text>
<text x="325.8" y="112.9">C37</text>
<text x="74.1" y="117.2">C28</text>
<text x="80.1" y="117.4">4.7uF</text>
<text x="308.2" y="117.8" transform="rotate(-90 308.2 117.8)">R39</text>
<text x="313.3" y="118" transform="rotate(-90 313.3 118)">10kR</text>
<text x="325.7" y="115.2">0.1uF</text>
<text x="65.3" y="124.1">GND</text>
<text x="106.7" y="125.3">620R</text>
<text x="106.7" y="122.8">R27</text>
<text x="135.4" y="123.5">Vbat</text>
<text x="304" y="122.8">GND</text>
<text x="316.7" y="122.8">GND</text>
<text x="82.3" y="130.4">PROG</text>
<text x="90.9" y="130.4">VBAT</text>
<text x="91.1" y="127.9">STAT</text>
<text x="73.7" y="135.5">R25</text>
<text x="89.8" y="133.6" transform="rotate(-90 89.8 133.6)">VSS VDD</text>
<text x="109.6" y="133">C31</text>
<text x="109.6" y="135.4">4.7uF</text>
<text x="307.2" y="132.4">V_USB</text>
<text x="73.7" y="138">2kR</text>
<text x="65.3" y="146.9">GND</text>
<text x="83.1" y="146.9">GND</text>
<text x="100.8" y="146.9">GND</text>
<text x="308.2" y="147" transform="rotate(-90 308.2 147)">R40</text>
<text x="313.3" y="147.6" transform="rotate(-90 313.3 147.6)">100kR</text>
<text x="308.2" y="159.7" transform="rotate(-90 308.2 159.7)">R41</text>
<text x="313.3" y="160.3" transform="rotate(-90 313.3 160.3)">100kR</text>
<text x="325.7" y="158.3">0.1uF</text>
<text x="325.8" y="156.1">C38</text>
<text x="304" y="168.5">GND</text>
<text x="316.7" y="168.5">GND</text>
<text x="325.9" y="199.7">Vbat</text>
<text x="220.6" y="209.8">VMotor</text>
<text x="314.2" y="206.6">PWR_FLAG</text>
<text x="329.9" y="209.4">R42</text>
<text x="339.8" y="209.7">620R</text>
<text x="112.9" y="213">ASPI-0530HI-2R2M-T2</text>
<text x="123.2" y="210.4">L5</text>
<text x="144.1" y="213.7">D13</text>
<text x="56.9" y="220.8">C26</text>
<text x="80" y="221.8">C27</text>
<text x="92.7" y="221.8">C29</text>
<text x="98.3" y="221.8">PWR_FLAG</text>
<text x="140.5" y="220.1">SK54A-LTP</text>
<text x="141" y="221.8">PWR_FLAG</text>
<text x="218.7" y="221.8">PWR_FLAG</text>
<text x="346.7" y="220.6">LED1</text>
<text x="56.9" y="223.1">100uF</text>
<text x="80" y="224.4">2.2uF</text>
<text x="92.7" y="224.4">0.01uF</text>
<text x="131.7" y="224.4">U8</text>
<text x="131.7" y="226.9">MIC2253</text>
<text x="157.5" y="226.9">R31</text>
<text x="172.7" y="226.9">R33</text>
<text x="186.7" y="226.9">C34</text>
<text x="201.9" y="226.9">C35</text>
<text x="310.2" y="226.7" transform="rotate(-90 310.2 226.7)">D14</text>
<text x="318" y="225.4">1043P</text>
<text x="319.8" y="222.1">BT1</text>
<text x="346.7" y="223.1">LTST-C171GKT</text>
<text x="86.9" y="232">GND</text>
<text x="120.2" y="232.3" transform="rotate(-90 120.2 232.3)">VIN</text>
<text x="130.4" y="232" transform="rotate(-90 130.4 232)">SW</text>
<text x="157.5" y="229.5">9.09kR</text>
<text x="172.7" y="229.5">71.5kR</text>
<text x="186.7" y="229.5">100pF</text>
<text x="201.9" y="229.5">22uF</text>
<text x="316.6" y="230.3" transform="rotate(-90 316.6 230.3)">SK54A-LTP</text>
<text x="331.5" y="233.3">PWR_FLAG</text>
<text x="69.1" y="234.5">GND</text>
<text x="101.6" y="239.6">R26</text>
<text x="114.8" y="234.5">EN</text>
<text x="130.2" y="234.5">OVP</text>
<text x="131.6" y="239.6">FB</text>
<text x="197.4" y="239.6">GND</text>
<text x="306.6" y="235.8">GND</text>
<text x="321.8" y="235.8">GND</text>
<text x="337.1" y="235.8">GND</text>
<text x="101.6" y="242.2">100kR</text>
<text x="114.8" y="244.7">SS</text>
<text x="128.6" y="244.7">COMP</text>
<text x="141.6" y="242.4">R29</text>
<text x="157.5" y="244.7">R32</text>
<text x="172.7" y="244.7">R34</text>
<text x="122.8" y="248.4" transform="rotate(-90 122.8 248.4)">AGND</text>
<text x="127.9" y="248.4" transform="rotate(-90 127.9 248.4)">PGND</text>
<text x="141" y="247.2">620R</text>
<text x="142" y="251.3">C33</text>
<text x="157.5" y="247.2">10kR</text>
<text x="172.7" y="247.2">10kR</text>
<text x="110.5" y="252.3">C32</text>
<text x="110.5" y="254.9">0.1uF</text>
<text x="142.2" y="253.6">0.01uF</text>
<text x="97" y="262.5">GND</text>
<text x="104.6" y="262.5">GND</text>
<text x="122.4" y="262.5">GND</text>
<text x="147.8" y="262.5">GND GND</text>
<text x="168.1" y="262.5">GND</text>
</g>
<g font-size="1.8" fill="#aaa">
<text x="232.3" y="40.4">1</text>
<text x="241.2" y="40.4">2</text>
<text x="232.3" y="42.9">3</text>
<text x="232.3" y="45.5">5</text>
<text x="241.2" y="42.9">4</text>
<text x="241.2" y="45.5">6</text>
<text x="45.6" y="53.1">1</text>
<text x="45.6" y="55.6">2</text>
<text x="161" y="59.1" transform="rotate(-90 161 59.1)">1</text>
<text x="161" y="54" transform="rotate(-90 161 54)">2</text>
<text x="334.6" y="60.7">1</text>
<text x="339.7" y="60.7">2</text>
<text x="334.6" y="101.3">1</text>
<text x="339.7" y="101.3">2</text>
<text x="119.1" y="125.8" transform="rotate(-90 119.1 125.8)">2</text>
<text x="121.7" y="125.8" transform="rotate(-90 121.7 125.8)">1</text>
<text x="334.6" y="150.9">1</text>
<text x="339.7" y="150.9">2</text>
<text x="45.6" y="213.1">1</text>
<text x="45.6" y="215.6">2</text>
<text x="210.6" y="214.7" transform="rotate(-90 210.6 214.7)">2</text>
<text x="213.1" y="214.7" transform="rotate(-90 213.1 214.7)">1</text>
<text x="304.7" y="210.6">1</text>
<text x="304.7" y="213.1">2</text>
</g>
<g font-size="1.8" fill="#989898">
<text x="235.7" y="37.7">J10</text>
<text x="42.2" y="51.2">J6</text>
<text x="163.8" y="56.7">JP3</text>
<text x="336" y="58">JP4</text>
<text x="40.7" y="60.7" transform="rotate(-90 40.7 60.7)">Conn_01x02</text>
<text x="336" y="98.7">JP5</text>
<text x="114.5" y="119.5">Conn_01x02</text>
<text x="123" y="125.3">J8</text>
<text x="336" y="148.2">JP6</text>
<text x="205.2" y="207.9">Conn_01x02</text>
<text x="300.7" y="208.6">J11</text>
<text x="41.7" y="211.2">J7</text>
<text x="215.2" y="211.4">J9</text>
<text x="37" y="220.6">Conn_01x02</text>
<text x="299.8" y="218.2" transform="rotate(-90 299.8 218.2)">Conn_01x02</text>
</g>
<g font-size="1.8" fill="#0f0f0f">
<text x="164.3" y="46.6">MCU_BOOST_EN</text>
<text x="164.8" y="64.4">BOOST_ENABLE</text>
<text x="50.8" y="215.6">BOOST_VIN</text>
<text x="51.6" y="213">Vbat</text>
<text x="318.3" y="210.5">Vbat</text>
</g>
<g font-size="1.8" fill="#dd8500">
<text x="183" y="47.9">MCU_BOOST_EN</text>
<text x="351" y="61.9">VBAT_MONITOR</text>
<text x="351" y="102.6">VMOTOR_MONITOR</text>
<text x="353.5" y="152.1">VUSB_MONITOR</text>
</g>
<g font-size="1.8" fill="#a90000">
<text x="65.8" y="50.2" transform="rotate(-90 65.8 50.2)">3</text>
<text x="59" y="58.2">1</text>
<text x="146.6" y="56.9">1</text>
<text x="153.4" y="54" transform="rotate(-90 153.4 54)">3</text>
<text x="65.8" y="62.9" transform="rotate(-90 65.8 62.9)">2</text>
<text x="153.4" y="61.7" transform="rotate(-90 153.4 61.7)">2</text>
<text x="76.8" y="68.3">3</text>
<text x="89.5" y="68.3">2</text>
<text x="83.6" y="75.6" transform="rotate(-90 83.6 75.6)">1</text>
<text x="94.5" y="119.1">1</text>
<text x="99.6" y="119.1">2</text>
<text x="88.6" y="123.9" transform="rotate(-90 88.6 123.9)">4</text>
<text x="79.3" y="129.3">5</text>
<text x="97.1" y="126.7">1</text>
<text x="97.1" y="129.3">3</text>
<text x="88.6" y="136.6" transform="rotate(-90 88.6 136.6)">2</text>
<text x="116.1" y="215.6">1</text>
<text x="131.4" y="215.6">2</text>
<text x="342.6" y="215.3" transform="rotate(-90 342.6 215.3)">2</text>
<text x="111.7" y="233.4">11</text>
<text x="119.1" y="228.6" transform="rotate(-90 119.1 228.6)">10</text>
<text x="129.3" y="228" transform="rotate(-90 129.3 228)">7</text>
<text x="135.2" y="233.4">9</text>
<text x="342.6" y="228" transform="rotate(-90 342.6 228)">1</text>
<text x="135.2" y="238.5">3</text>
<text x="112.3" y="243.6">2</text>
<text x="134.6" y="243.6">12</text>
<text x="121.7" y="250.9" transform="rotate(-90 121.7 250.9)">4</text>
<text x="126.7" y="250.9" transform="rotate(-90 126.7 250.9)">5</text>
</g>
<g font-size="1.8" fill="#0000c2">
<text x="317.5" y="54">3.3-&gt;4.2V</text>
<text x="329" y="54">VBat</text>
<text x="338.7" y="54">1.65-&gt;2.6V</text>
<text x="351.3" y="54">ADC in</text>
<text x="317.5" y="93.8">10V</text>
<text x="326.5" y="93.8">1.65V</text>
<text x="333" y="93.8">ADC in</text>
<text x="317.5" y="143.1">5V</text>
<text x="325.3" y="143.1">2.5V</text>
<text x="330.6" y="143.1">-</text>
<text x="333.3" y="143.1">allow</text>
<text x="339.4" y="143.1">ability</text>
<text x="346.5" y="143.1">to</text>
<text x="349.5" y="143.1">detect</text>
<text x="356.6" y="143.1">this</text>
<text x="317.5" y="145.1">with</text>
<text x="322.5" y="145.1">digital</text>
<text x="329.7" y="145.1">pin</text>
<text x="333.8" y="145.1">on</text>
<text x="337.2" y="145.1">MCU</text>
<text x="154.9" y="189.1">R_TOP =</text>
<text x="154.9" y="191.1">R_BOT =</text>
<text x="164.7" y="189.1">71.5kR</text>
<text x="164.7" y="191.1">10kR</text>
<text x="154.9" y="193.2">V_OVP =</text>
<text x="164.6" y="193.2">10.62V</text>
<text x="213.4" y="234.8">R1</text>
<text x="213.4" y="236.8">R2</text>
<text x="213.4" y="238.9">V_OVP =</text>
<text x="217" y="234.8">=</text>
<text x="217" y="236.8">=</text>
<text x="219.8" y="234.8">9.09kR</text>
<text x="219.8" y="236.8">10kR</text>
<text x="223" y="238.9">10.06V</text>
</g>
<g font-size="1.8" fill="#840084">
<text x="325.8" y="73">25V</text>
<text x="310.7" y="108.1" transform="rotate(-90 310.7 108.1)">1%</text>
<text x="310.7" y="117" transform="rotate(-90 310.7 117)">1%</text>
<text x="325.8" y="117.4">25V</text>
<text x="106.8" y="127.6">1%</text>
<text x="73.8" y="140.3">1%</text>
<text x="325.8" y="160.6">25V</text>
<text x="335.1" y="211.7">1%</text>
<text x="56.9" y="225.4">10V</text>
<text x="157.6" y="231.7">1%</text>
<text x="172.8" y="232">1%</text>
<text x="186.9" y="232">50V</text>
<text x="201.9" y="231.7">25V</text>
<text x="101.7" y="244.7">1%</text>
<text x="142.1" y="244.7">1%</text>
<text x="157.6" y="249.8">1%</text>
<text x="172.8" y="249.8">1%</text>
<text x="110.4" y="257.4">25V</text>
<text x="142.7" y="255.9">25V</text>
</g>
<g font-size="1.8" fill="#c2c200">
<text x="38.4" y="108.8">LED Vf</text>
<text x="38.4" y="110.8">5mA</text>
<text x="38.4" y="112.9">600R</text>
<text x="43.5" y="110.8">=</text>
<text x="46" y="108.8">=</text>
<text x="46.3" y="110.8">5-2/R</text>
<text x="48.7" y="108.8">2.0V</text>
<text x="48.7" y="112.9">620R</text>
<text x="58.3" y="110.8">R =</text>
<text x="63.5" y="110.8">600</text>
</g>
<g font-size="1.8" fill="#f90">
<text x="96.8" y="112.4">ORANGE</text>
<text x="172.6" y="224">R_TOP</text>
<text x="172.1" y="252.2">R_BOT</text>
</g>
<g font-size="1.8" fill="#00c200">
<text x="38.6" y="135.5">I_REG =</text>
<text x="38.6" y="137.5">I_REG =</text>
<text x="47.8" y="135.5">1000</text>
<text x="47.8" y="137.5">500</text>
<text x="52.6" y="137.5">mA</text>
<text x="53.8" y="135.5">V /</text>
<text x="58.6" y="135.5">2</text>
<text x="60.9" y="135.5">(kR)</text>
</g>
<g font-size="1.8" fill="#f0f">
<text x="154.4" y="186.2">V_OVP</text>
<text x="212.8" y="231.9">V_OUT</text>
</g>
<g font-size="1.8" fill="#00c2c2">
<text x="298.2" y="191.6">LED Vf</text>
<text x="305.8" y="191.6">=</text>
<text x="308.5" y="191.6">2.1V</text>
<text x="298.2" y="193.7">5mA</text>
<text x="298.2" y="195.7">580R</text>
<text x="303.4" y="193.7">=</text>
<text x="306.1" y="193.7">5-2.1/R</text>
<text x="308.6" y="195.7">620R</text>
<text x="320" y="193.7">R =</text>
<text x="325.2" y="193.7">580R</text>
<text x="161.1" y="224.3">R1</text>
<text x="161.1" y="252.2">R2</text>
</g>
<g font-size="1.8" fill="#f00">
<text x="330.7" y="206.7">Vbat</text>
<text x="79.2" y="213">BOOST_VIN</text>
<text x="173.2" y="211.8">BOOST_VOUT</text>
<text x="182.9" y="215.6">BOOST_VOUT</text>
</g>
<text font-size="1.8" fill="#0f0" x="346.6" y="225.7">GREEN</text>
<text font-size="1.8" fill="#009600" x="94" y="233.3">BOOST_ENABLE</text>
<g font-size="1.4" fill="#a90000">
<text x="327.4" y="219.1" transform="rotate(-90 327.4 219.1)">P</text>
<text x="327.4" y="229.3" transform="rotate(-90 327.4 229.3)">N</text>
</g>
</svg>
